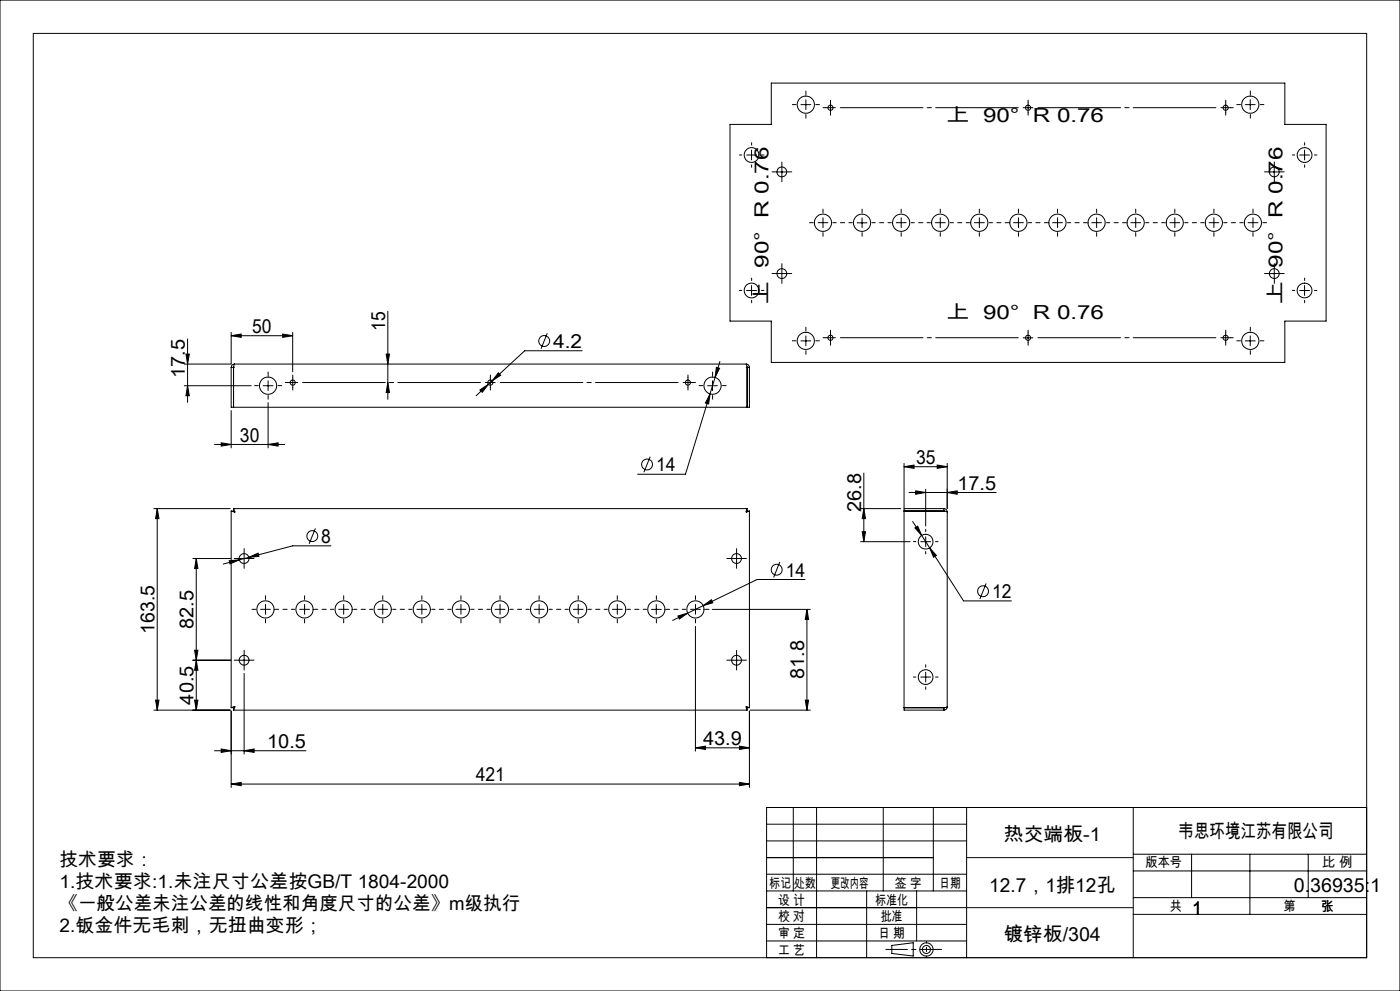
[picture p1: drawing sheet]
<svg xmlns="http://www.w3.org/2000/svg" width="420mm" height="297mm" viewBox="0 0 420 297" stroke-linecap="round" stroke-linejoin="round" font-family="sans-serif">
<g fill="none" stroke="#000" stroke-width=".3">
<path d="M0 0h420v297h-420zM219 37.3h12.4v-12.4h154v12.4h12.4v58.9h-12.4v12.4h-154v-12.4h-12.4zM240.3 31.4h2.9M241.8 29.9v2.9M307 32.3h2.9M308.4 30.8v3M373.6 31.4h3M375.1 29.9v2.9M224 46.5h2.9M225.5 45v2.9M233.1 51.5h2.9M234.6 50.1v2.9"/>
<path d="M380.8 51.5h3M382.3 50.1v2.9M389.9 46.5h3M391.4 45v2.9M257.1 66.8h3M258.6 65.3v2.9M69.4 99.6v9.5M87.8 99.6v11.8M116.3 93.3v26.4M164.2 99.9l-1.9 4.6M224 87.1h2.9M225.5 85.6v2.9"/>
<path d="M233.1 82h2.9M234.6 80.5v3M308.4 99.8v2.9M380.8 82h3M382.3 80.5v3M389.9 87.1h3M391.4 85.6v2.9M55.3 115.6h20.1M55.3 109.1h14M55.8 106.1h1l-.5 3zM56.3 115.6l.5 3h-1zM56.3 101.6v19"/>
<path d="M69.4 110.1v12h155.4v-12M69.4 110.1h.7M69.4 100.6l3-.5v1zM69.4 100.6h18.4M70.1 110.1v12M70.1 110.1h.1M70.1 110v.1M70.3 109.1l-.2 1M70.3 109.1a.96 .96 0 0 0-.9 1M70.3 109.1h153.6M79 115.6h2.9M80.4 114.1v2.9"/>
<path d="M84.8 100.1l3 .5-3 .5zM115.9 106.1h.9l-.5 3zM116.3 114.6l.5 3h-.9zM144 116.9l2.5-1.7-1.8 2.4zM145.6 114.6h3M146.5 115.2l-3.7 3.4M147.1 113.2v2.9M147.7 114.1l-1.2 1.1M149.5 111.7l.7 .8-2.5 1.6zM174.7 105.1h-17.3l-9.7 9M212.3 115.6h2.9M213 118.1l-.4 3-1-.3z"/>
<path d="M213.7 114.1v2.9M214.5 113.1l-8.9 29h-14.3M214.9 110.1l1 .3-1.4 2.7zM216 108.3l-1.5 4.8M223.9 109.1l.2 1M223.9 109.1a.96 .96 0 0 1 .9 1M224.1 110l.1 .1M224.1 110.1v12M224.1 110.1h.1M224.2 110.1v12M224.2 110.1h.6M240.3 102.2h2.9"/>
<path d="M241.8 100.7v2.9M307 101.2h2.9M373.6 102.2h3M375.1 100.7v2.9M64.3 133.2h21.1M66.4 132.7l3 .5-3 .5zM69.4 123v11.2M80.4 133.2l3-.5v1zM80.4 120.6v13.6M195.1 136.9l-1.9 4.6M271.2 139.9l3-.5v1zM271.2 138.9v13.3"/>
<path d="M271.2 139.9h13M281.2 139.4l3 .5-3 .5zM284.2 138.9v13.5M46.2 152.4h22.9M47.2 152.4l.5 3h-1zM47.2 152.4v60.4M69.4 153.2l.9 .2M69.4 153.2v58.9M69.4 153.2h.7M70.1 153.2l.2 .2M70.1 152.4l.2 1M70.1 153.1l.2 .3"/>
<path d="M70.1 152.4h154M70.1 152.4v.7M70.3 153.4h.1M94.6 158.4l-1.9 4.6M223.9 153.4h.1M224.1 152.4l-.2 1M224.1 152.4v.7l-.2 .3M224.8 153.2l-.9 .2M224.8 153.2h-.6l-.3 .2M224.8 153.2v58.9M258.2 152.4h12M258.7 159.3h.9l-.4 3z"/>
<path d="M259.2 152.4l.4 3h-.9zM259.2 141.8v20.5M271.2 153.1h12M272.7 147.6h26.1M273.8 156.3l2.7 4.2M274.5 158.2l.8-.5 1.2 2.8zM274.7 147.1l3 .5-3 .5zM277.7 146.6v11.1M283.2 153.2l1 .2M283.2 152.4a.96 .96 0 0 1 1 1M283.2 153.1l.1 .1M283.2 152.4h-12v60.4h12"/>
<path d="M283.2 152.4v.7M283.2 153.2h.1M284.2 153.4v58.4M284.2 147.6l3-.5v1zM57.9 167.4h11.4M58.9 167.4l.5 3h-1zM58.9 167.4v45.4M68.8 168.1l3-.3-2.8 1.2zM71.8 167.4h2.9M71.8 167.8l-4.8 1.2M73.2 165.9v3M74.6 167l2.8-1.2 .3 1z"/>
<path d="M74.6 167l-2.8 .8M99.3 163.6h-11.5l-13.2 3.4M219.5 167.4h2.9M221 165.9v3M233.9 168.4l-1.8 4.7M241.5 173.7h-14.3l-25.4 12.2M258.2 162.3h14.8M276.2 162.3h3M276.5 160.5l12.6 19.6h14.3M277.7 160.9v2.9M278.9 164.2l2 2.3-.8 .5zM295.8 174.9l-1.8 4.6"/>
<path d="M57.9 197.9h11.4M58.4 194.9h1l-.5 3zM58.9 197.9l.5 3h-1zM71.8 197.9h2.9M73.2 196.4v3M195.4 182.6h3M196.9 181.1v3M203.4 184.6l2.9-.8-2.5 1.7zM208.6 187.7v37.4M211 181.5l2.4-1.8 .5 1zM213.7 182.6h29.4M219.5 197.9h2.9"/>
<path d="M221 196.4v3M242.1 182.6l.5 3h-1zM242.1 182.6v30.2M46.2 212.8h22.9M46.7 209.8h1l-.5 3zM58.4 209.8h1l-.5 3zM69.4 213.1v22.9M69.4 212.1h.7M70.1 212.8h154M70.1 212.1v.7M70.3 211.8h.1M70.3 211.8l-.2 1"/>
<path d="M70.3 211.8l-.9 .3M70.3 211.8l-.2 .3M73.2 201.8v24.2M223.9 211.8h.1M223.9 211.8l.2 1M223.9 211.8l.2 .3v.7M223.9 211.8l.9 .3M223.9 211.8l.3 .3h.6M224.8 213.1v22.9M225.1 212.8h18M241.6 209.8h1l-.5 3zM271.2 212.1h12"/>
<path d="M276.2 202.9h3M277.7 201.5v2.9M283.2 212.1v.7M283.2 212.1h.1M283.3 212.1h-.1M284.2 211.8l-1 .3M284.2 211.8a.96 .96 0 0 1-1 1M64.3 225h27.5M66.4 224.5l3 .5-3 .5zM69.4 235l3-.5v1zM69.4 235h155.4M73.2 225l3-.5v1z"/>
<path d="M208.6 224.1l3-.5v1zM208.6 224.1h16.2M221.8 234.5l3 .5-3 .5zM221.8 223.6l3 .5-3 .5zM230 257h50M230 252h60M230 247h60M230 242h180v45h-180zM238 242v25M245 242v45M265 242v25M280 242v25"/>
<path d="M290 242v45M340 242v45M340 256h70M357.5 256v13M375 256v18M392.5 256v13M230 277h60M230 272h60M230 262h60M230 267h60M260 267v20M275 267v15"/>
<path d="M340 274h70M340 269h70M340 261h70M230 282h60M267.5 283.3l6.5-.8v4l-6.5-.8z"/>
<circle cx="241.7" cy="31.4" r="2.59"/>
<circle cx="249.1" cy="32.3" r=".78"/>
<circle cx="308.4" cy="32.3" r=".78"/>
<circle cx="367.7" cy="32.3" r=".77"/>
<circle cx="375.1" cy="31.4" r="2.59"/>
<circle cx="225.5" cy="46.5" r="2.22"/>
<circle cx="234.6" cy="51.5" r="1.48"/>
<circle cx="382.3" cy="51.5" r="1.47"/>
<circle cx="391.4" cy="46.5" r="2.23"/>
<circle cx="246.9" cy="66.8" r="2.59"/>
<circle cx="258.6" cy="66.8" r="2.59"/>
<circle cx="270.3" cy="66.8" r="2.59"/>
<circle cx="282.1" cy="66.8" r="2.59"/>
<circle cx="293.8" cy="66.8" r="2.59"/>
<circle cx="305.5" cy="66.8" r="2.59"/>
<circle cx="317.2" cy="66.7" r="2.6"/>
<circle cx="329" cy="66.8" r="2.59"/>
<circle cx="340.7" cy="66.8" r="2.59"/>
<circle cx="352.4" cy="66.8" r="2.59"/>
<circle cx="364.2" cy="66.8" r="2.59"/>
<circle cx="375.9" cy="66.8" r="2.59"/>
<circle cx="225.5" cy="87.1" r="2.22"/>
<circle cx="234.6" cy="82" r="1.48"/>
<circle cx="382.3" cy="82" r="1.47"/>
<circle cx="391.4" cy="87.1" r="2.22"/>
<circle cx="80.4" cy="115.6" r="2.59"/>
<circle cx="87.8" cy="114.6" r=".77"/>
<circle cx="147.1" cy="114.7" r=".78"/>
<circle cx="163.3" cy="102.2" r="1.63"/>
<circle cx="206.4" cy="114.7" r=".78"/>
<circle cx="213.8" cy="115.6" r="2.59"/>
<circle cx="241.7" cy="102.2" r="2.59"/>
<circle cx="249.1" cy="101.2" r=".77"/>
<circle cx="308.4" cy="101.2" r=".77"/>
<circle cx="367.7" cy="101.2" r=".76"/>
<circle cx="375.1" cy="102.2" r="2.59"/>
<circle cx="194.1" cy="139.2" r="1.62"/>
<circle cx="73.2" cy="167.4" r="1.47"/>
<circle cx="93.7" cy="160.7" r="1.63"/>
<circle cx="221" cy="167.4" r="1.47"/>
<circle cx="233" cy="170.8" r="1.62"/>
<circle cx="277.7" cy="162.3" r="2.22"/>
<circle cx="294.9" cy="177.2" r="1.63"/>
<circle cx="73.2" cy="197.9" r="1.46"/>
<circle cx="79.6" cy="182.6" r="2.59"/>
<circle cx="91.4" cy="182.6" r="2.58"/>
<circle cx="103.1" cy="182.6" r="2.58"/>
<circle cx="114.8" cy="182.6" r="2.58"/>
<circle cx="126.5" cy="182.6" r="2.58"/>
<circle cx="138.3" cy="182.6" r="2.58"/>
<circle cx="150" cy="182.6" r="2.58"/>
<circle cx="161.7" cy="182.6" r="2.58"/>
<circle cx="173.5" cy="182.6" r="2.58"/>
<circle cx="185.2" cy="182.6" r="2.58"/>
<circle cx="196.9" cy="182.6" r="2.58"/>
<circle cx="208.6" cy="182.6" r="2.58"/>
<circle cx="221" cy="197.9" r="1.46"/>
<circle cx="277.7" cy="202.9" r="2.21"/>
<circle cx="277.9" cy="284.6" r="2"/>
<circle cx="277.9" cy="284.6" r="1.22"/>
</g>
<g fill="none" stroke="#000" stroke-width=".3" stroke-dasharray="30.5 1.3 1.3 1.3">
<path d="M238.8 31.3h-1.1M241.8 28.4v-1.1M241.8 34.3v1.1M244.7 31.3h1.1M247.7 32.3h-.8M249.2 32.3v-1.5M249.2 32.3h-1.5M249.2 32.3v1.4M249.2 32.3h1.4M249.2 30.8v-.8M249.2 33.7v.8M308.4 30.8v-.8"/>
<path d="M308.4 33.7v.8M367.7 32.3v-1.5M367.7 32.3h-1.5M367.7 32.3v1.4M367.7 32.3h1.5M367.7 30.8v-.8M367.7 33.7v.8M369.2 32.3h.8M372.1 31.3h-1.1M375.1 28.4v-1.1M375.1 34.3v1.1M378.1 31.3h1.1"/>
<path d="M222.5 46.4h-.7M225.5 43.5v-.7M225.5 49.4v.7M228.4 46.4h.8M233.1 51.5h-1.5M234.6 50v-1.4M234.6 53v1.5M236 51.5h1.5M380.8 51.5h-1.5M382.3 50v-1.4M382.3 53v1.5M383.8 51.5h1.5"/>
<path d="M388.4 46.4h-.7M391.4 43.5v-.7M391.4 49.4v.7M394.3 46.4h.8M243.9 66.7h-1.1M246.9 66.7v-1.4M246.9 66.7h-1.5M246.9 66.7v1.5M246.9 66.7h1.5M246.9 63.8v-1.1M246.9 69.7v1.1M258.6 63.8v-1.1"/>
<path d="M258.6 69.7v1.1M270.4 66.7v-1.4M270.4 66.7h-1.5M270.4 66.7v1.5M270.4 66.7h1.4M270.4 63.8v-1.1M270.4 69.7v1.1M282.1 66.7v-1.4M282.1 66.7h-1.5M282.1 66.7v1.5M282.1 66.7h1.5M282.1 63.8v-1.1"/>
<path d="M282.1 69.7v1.1M293.8 66.7v-1.4M293.8 66.7h-1.5M293.8 66.7v1.5M293.8 66.7h1.5M293.8 63.8v-1.1M293.8 69.7v1.1M305.5 66.7v-1.4M305.5 66.7h-1.4M305.5 66.7v1.5M305.5 66.7h1.5M305.5 63.8v-1.1"/>
<path d="M305.5 69.7v1.1M317.3 66.7v-1.4M317.3 66.7h-1.5M317.3 66.7v1.5M317.3 66.7h1.4M317.3 63.8v-1.1M317.3 69.7v1.1M329 66.7v-1.4M329 66.7h-1.5M329 66.7v1.5M329 66.7h1.5M329 63.8v-1.1"/>
<path d="M329 69.7v1.1M340.7 66.7v-1.4M340.7 66.7h-1.5M340.7 66.7v1.5M340.7 66.7h1.5M340.7 63.8v-1.1M340.7 69.7v1.1M352.4 66.7v-1.4M352.4 66.7h-1.4M352.4 66.7v1.5M352.4 66.7h1.5M352.4 63.8v-1.1"/>
<path d="M352.4 69.7v1.1M364.2 66.7v-1.4M364.2 66.7h-1.5M364.2 66.7v1.5M364.2 66.7h1.4M364.2 63.8v-1.1M364.2 69.7v1.1M375.9 66.7v-1.4M375.9 66.7h-1.5M375.9 66.7v1.5M375.9 66.7h1.5M375.9 63.8v-1.1"/>
<path d="M375.9 69.7v1.1M378.9 66.7h1.1M222.5 87h-.7M225.5 84.1v-.8M225.5 90v.7M228.4 87h.8M233.1 82h-1.5M234.6 80.5v-1.5M234.6 83.5v1.4M236 82h1.5M241.8 99.2v-1.1M249.2 99.7v-.7"/>
<path d="M308.4 99.7v-.7M367.7 99.7v-.7M375.1 99.2v-1.1M380.8 82h-1.5M382.3 80.5v-1.5M382.3 83.5v1.4M383.8 82h1.5M388.4 87h-.7M391.4 84.1v-.8M391.4 90v.7M394.3 87h.8M77.5 115.6h-1.1"/>
<path d="M80.4 112.6v-1.1M80.4 118.5v1.1M83.4 115.6h1.1M86.4 114.6h-.8M87.8 114.6v-1.4M87.8 114.6h-1.4M87.8 114.6v1.5M87.8 114.6h1.5M87.8 113.2v-.8M87.8 116.1v.8M147.1 113.2v-.8M147.1 116.1v.8"/>
<path d="M206.4 114.6v-1.4M206.4 114.6h-1.5M206.4 114.6v1.5M206.4 114.6h1.5M206.4 113.2v-.8M206.4 116.1v.8M207.9 114.6h.7M210.8 115.6h-1.1M213.8 112.6v-1.1M213.8 118.5v1.1M216.7 115.6h1.1M238.8 102.1h-1.1"/>
<path d="M241.8 105.1v1.1M244.7 102.1h1.1M247.7 101.2h-.8M249.2 101.2v-1.5M249.2 101.2h-1.5M249.2 101.2v1.5M249.2 101.2h1.4M249.2 102.7v.8M308.4 102.7v.8M367.7 101.2v-1.5M367.7 101.2h-1.5M367.7 101.2v1.5"/>
<path d="M367.7 101.2h1.5M367.7 102.7v.8M369.2 101.2h.8M372.1 102.1h-1.1M375.1 105.1v1.1M378.1 102.1h1.1M277.7 159.4v-.8M71.8 167.4h-1.5M73.2 165.9v-1.5M73.2 168.9v1.4M74.7 167.4h1.5M79.6 179.7v-1.1"/>
<path d="M91.4 179.7v-1.1M103.1 179.7v-1.1M114.8 179.7v-1.1M126.6 179.7v-1.1M138.3 179.7v-1.1M150 179.7v-1.1M161.7 179.7v-1.1M173.5 179.7v-1.1M185.2 179.7v-1.1M196.9 179.7v-1.1M208.6 179.7v-1.1M219.5 167.4h-1.5"/>
<path d="M221 165.9v-1.5M221 168.9v1.4M222.5 167.4h1.4M274.8 162.3h-.8M277.7 165.3v.7M280.7 162.3h.7M71.8 197.9h-1.5M73.2 196.4v-1.5M73.2 199.3v1.5M74.7 197.9h1.5M76.7 182.6h-1.1M79.6 182.6v-1.5"/>
<path d="M79.6 182.6h-1.4M79.6 182.6v1.5M79.6 182.6h1.5M79.6 185.6v1.1M91.4 182.6v-1.5M91.4 182.6h-1.5M91.4 182.6v1.5M91.4 182.6h1.5M91.4 185.6v1.1M103.1 182.6v-1.5M103.1 182.6h-1.5M103.1 182.6v1.5"/>
<path d="M103.1 182.6h1.5M103.1 185.6v1.1M114.8 182.6v-1.5M114.8 182.6h-1.4M114.8 182.6v1.5M114.8 182.6h1.5M114.8 185.6v1.1M126.6 182.6v-1.5M126.6 182.6h-1.5M126.6 182.6v1.5M126.6 182.6h1.4M126.6 185.6v1.1"/>
<path d="M138.3 182.6v-1.5M138.3 182.6h-1.5M138.3 182.6v1.5M138.3 182.6h1.5M138.3 185.6v1.1M150 182.6v-1.5M150 182.6h-1.5M150 182.6v1.5M150 182.6h1.5M150 185.6v1.1M161.7 182.6v-1.5M161.7 182.6h-1.4"/>
<path d="M161.7 182.6v1.5M161.7 182.6h1.5M161.7 185.6v1.1M173.5 182.6v-1.5M173.5 182.6h-1.5M173.5 182.6v1.5M173.5 182.6h1.4M173.5 185.6v1.1M185.2 182.6v-1.5M185.2 182.6h-1.5M185.2 182.6v1.5M185.2 182.6h1.5"/>
<path d="M185.2 185.6v1.1M196.9 185.6v1.1M208.6 182.6v-1.5M208.6 182.6h-1.4M208.6 182.6v1.5M208.6 182.6h1.5M208.6 185.6v1.1M211.6 182.6h1.1M219.5 197.9h-1.5M221 196.4v-1.5M221 199.3v1.5M222.5 197.9h1.4"/>
<path d="M277.7 200v-.8M274.8 202.9h-.8M277.7 205.9v.7M280.7 202.9h.7"/>
</g>
<g fill="none" stroke="#000" stroke-width=".3" stroke-dasharray="30.5 1.3 1.3 1.3" stroke-dashoffset="29.5">
<path d="M249.9 66.7h5.8M261.6 66.7h5.8M273.3 66.7h5.8M285 66.7h5.9M296.8 66.7h5.8M308.5 66.7h5.8M320.2 66.7h5.8M331.9 66.7h5.9M343.7 66.7h5.8M355.4 66.7h5.8M367.1 66.7h5.8M82.6 182.6h5.8"/>
<path d="M94.3 182.6h5.8M106.1 182.6h5.8M117.8 182.6h5.8M129.5 182.6h5.8M141.2 182.6h5.9M153 182.6h5.8M164.7 182.6h5.8M176.4 182.6h5.8M188.1 182.6h5.9M199.9 182.6h5.8"/>
</g>
<path d="M252.1 32.3h53.4M311.4 32.3h53.4M90.8 114.6h53.4M150.1 114.6h53.3M252.1 101.2h53.4M311.4 101.2h53.4" fill="none" stroke="#000" stroke-width=".3" stroke-dasharray="30.5 1.3 1.3 1.3" stroke-dashoffset="5.7"/>
<path d="M265.8 284.5h16.7" fill="none" stroke="#000" stroke-width=".3" stroke-dasharray="30.5 1.3 1.3 1.3" stroke-dashoffset="24"/>
<path d="M277.9 282.2v4.7" fill="none" stroke="#000" stroke-width=".3" stroke-dasharray="30.5 1.3 1.3 1.3" stroke-dashoffset="30"/>
<path d="M10 10h400v277h-400zM290 257h50M290 272h50" fill="none" stroke="#0a0605" stroke-width=".3"/>
<g fill="#000">
<path d="M271.2 139.9l3-.5v1zM281.2 139.4l3 .5-3 .5z"/>
<path d="M259.2 152.4l.4 3h-.9zM258.7 159.3h.9l-.4 3z"/>
<path d="M46.7 209.8h1l-.5 3zM47.2 152.4l.5 3h-1zM241.6 209.8h1l-.5 3zM242.1 182.6l.5 3h-1zM58.4 194.9h1l-.5 3zM58.9 167.4l.5 3h-1zM58.4 209.8h1l-.5 3zM58.9 197.9l.5 3h-1zM116.3 114.6l.5 3h-.9zM115.9 106.1h.9l-.5 3zM56.3 115.6l.5 3h-1zM55.8 106.1h1l-.5 3z"/>
<path d="M208.6 224.1l3-.5v1zM221.8 223.6l3 .5-3 .5zM203.4 184.6l.4 .9 2.5-1.7zM211 181.5l2.9-.8-.5-1zM66.4 224.5l3 .5-3 .5zM73.2 225l3-.5v1zM68.8 168.1l.2 .9 2.8-1.2zM74.6 167l3.1-.2-.3-1zM274.7 147.1l3 .5-3 .5zM284.2 147.6l3-.5v1zM274.5 158.2l2 2.3-1.2-2.8zM278.9 164.2l1.2 2.8 .8-.5zM69.4 100.6l3-.5v1zM84.8 100.1l3 .5-3 .5zM214.9 110.1l-.4 3 1.4-2.7zM213 118.1l-1.4 2.7 1 .3zM144 116.9l.7 .7 1.8-2.4zM149.5 111.7l-1.8 2.4 2.5-1.6z"/>
<path d="M221.8 234.5l3 .5-3 .5zM69.4 235l3-.5v1zM80.4 133.2l3-.5v1zM66.4 132.7l3 .5-3 .5z"/>
</g>
<g font-size="5.8">
<text x="283.7" y="36.4">上 90° R 0.76</text>
<text x="230.6" y="91.5" transform="rotate(-90 230.6 91.5)">上 90° R 0.76</text>
<text x="283.7" y="95.5">上 90° R 0.76</text>
<text x="384.8" y="91.5" transform="rotate(-90 384.8 91.5)">上 90° R 0.76</text>
<text x="75.7" y="99.8">50</text>
<text x="115.5" y="99.1" transform="rotate(-90 115.5 99.1)">15</text>
<text x="166" y="104.3">4.2</text>
<text x="55.5" y="113.2" transform="rotate(-90 55.5 113.2)">17.5</text>
<text x="72" y="132.4">30</text>
<text x="196.8" y="141.3">14</text>
<text x="274.8" y="139">35</text>
<text x="287.2" y="146.8">17.5</text>
<text x="258.4" y="153.4" transform="rotate(-90 258.4 153.4)">26.8</text>
<text x="96.4" y="162.7">8</text>
<text x="235.7" y="172.8">14</text>
<text x="297.6" y="179.3">12</text>
<text x="46.4" y="189.9" transform="rotate(-90 46.4 189.9)">163.5</text>
<text x="58.1" y="188.4" transform="rotate(-90 58.1 188.4)">82.5</text>
<text x="241.3" y="203.5" transform="rotate(-90 241.3 203.5)">81.8</text>
<text x="58.1" y="211.1" transform="rotate(-90 58.1 211.1)">40.5</text>
<text x="80.2" y="224.1">10.5</text>
<text x="210.9" y="223.3">43.9</text>
<text x="142.7" y="234.2">421</text>
<text x="353.6" y="251.1">韦思环境江苏有限公司</text>
<text x="301.2" y="252.1">热交端板-1</text>
<text x="296.8" y="267.2">12.7，1排12孔</text>
<text x="388.2" y="267.2">0.36935:1</text>
<text x="357.6" y="274.2">1</text>
<text x="301.2" y="282.1">镀锌板/304</text>
</g>
<g font-size="5.6">
<text x="17.9" y="259.4">技术要求：</text>
<text x="17.9" y="266.1">1.技术要求:1.未注尺寸公差按GB/T 1804-2000</text>
<text x="17.9" y="272.7">《一般公差未注公差的线性和角度尺寸的公差》m级执行</text>
<text x="17.9" y="279.4">2.钣金件无毛刺，无扭曲变形；</text>
</g>
<g font-size="4.1">
<text x="343.7" y="259.9">版本号</text>
<text x="396.6" y="259.9">比 例</text>
<text x="230.9" y="266.1">标记</text>
<text x="238.3" y="266.1">处数</text>
<text x="249.2" y="266.1">更改内容</text>
<text x="268.4" y="266.2">签 字</text>
<text x="281.7" y="266.2">日期</text>
<text x="233.4" y="271.2">设 计</text>
<text x="262.6" y="271.2">标准化</text>
<text x="351" y="272.9">共</text>
<text x="385" y="272.9">第</text>
<text x="396.5" y="272.9">张</text>
<text x="233.4" y="276.1">校 对</text>
<text x="233.4" y="281.2">审 定</text>
<text x="263.4" y="281.2">日 期</text>
<text x="264.2" y="276.1">批准</text>
<text x="233.4" y="286.2">工 艺</text>
</g>
</svg>
